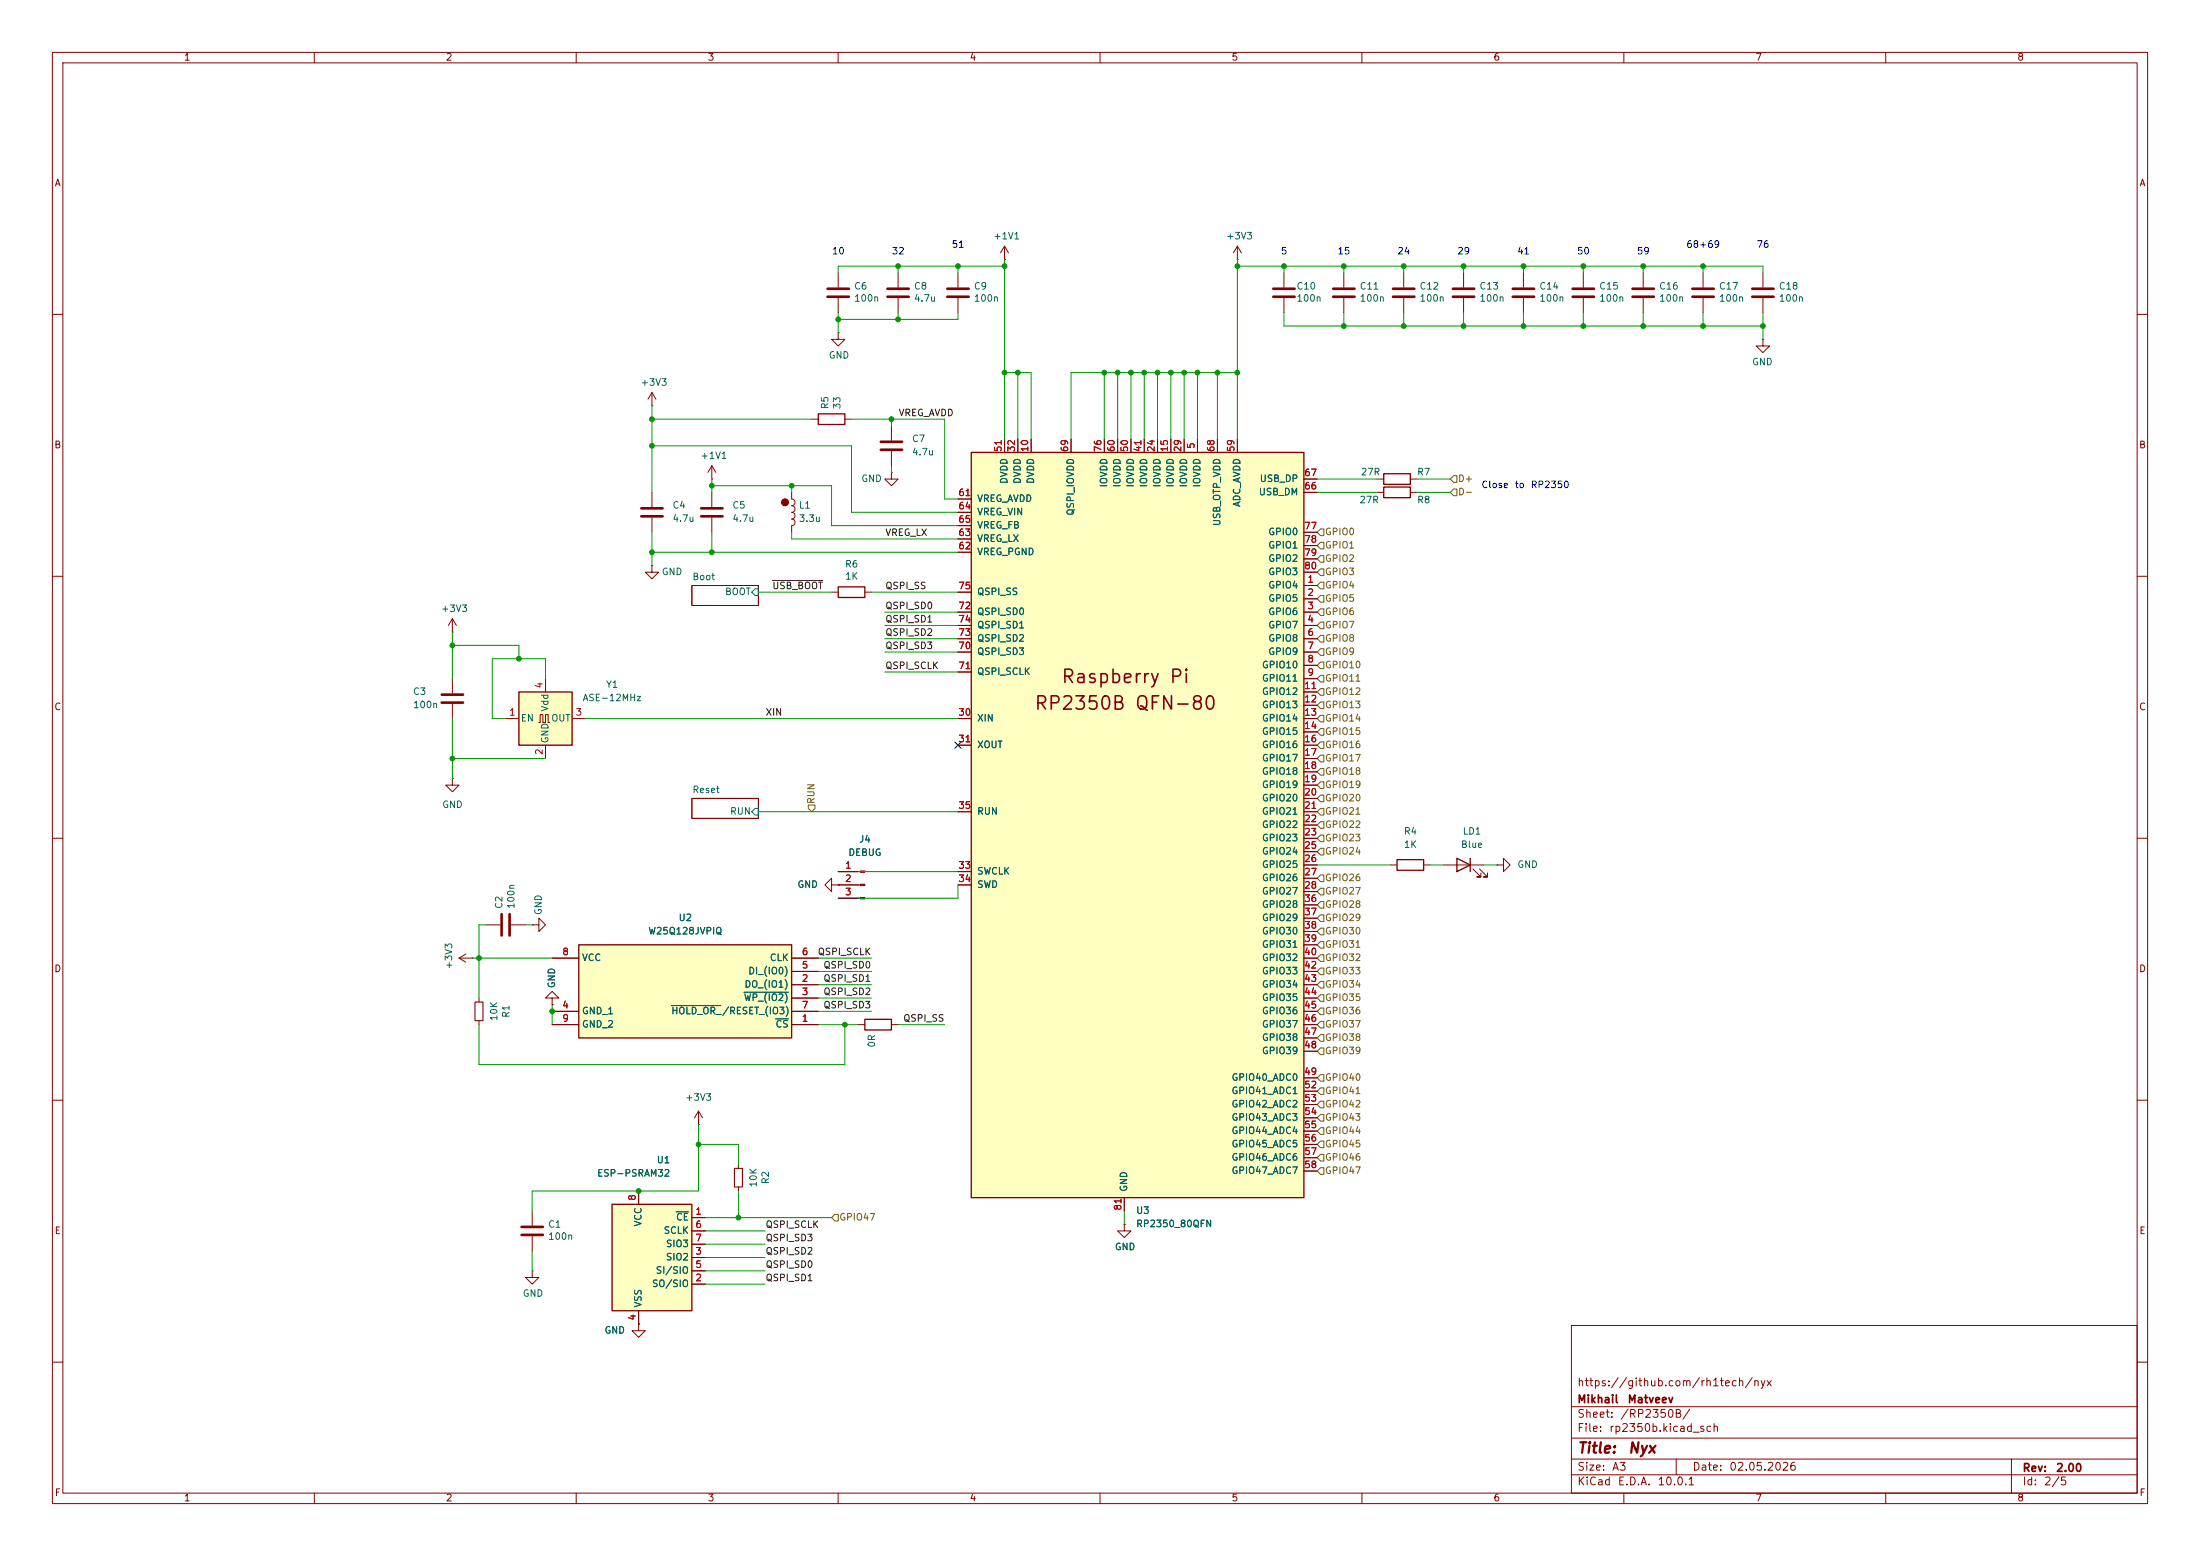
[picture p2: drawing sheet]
<svg xmlns="http://www.w3.org/2000/svg" width="420mm" height="297mm" viewBox="0 0 420 297" stroke-linecap="round" stroke-linejoin="round" font-family="sans-serif">
<g fill="none" stroke="#840000" stroke-width=".19">
<path d="M10 10h400v277h-400zM12 12h396v273h-396zM60 10v2M110 10v2M160 10v2M210 10v2M260 10v2M310 10v2M360 10v2M236.2 49.5h.1M236.2 47l-.7 1.3M236.2 47l.8 1.3"/>
<path d="M236.2 47v2.5M290.8 52.1v2.8M290.8 56.9v2.8M10 60h2M160 63.5v1.3h1.3l-1.3 1.2-1.3-1.2h1.3M160 63.5h.1M408 60h2M262.9 94h1.3M262.9 91.4h1.3M269.2 94h1.3M269.2 91.4h1.3M10 110h2"/>
<path d="M132.1 111.8h12.7v3.8h-12.7zM408 110h2M10 160h2M132.1 152.4h12.7v3.8h-12.7zM408 160h2M158.7 168.9v-1.3l-1.2 1.3 1.2 1.3v-1.3h1.3M160 168.9h.1M160 166.4h4.2M160 168.9h4.2M160 171.5h4.2M265.4 165.1h1.3M271.8 165.1h1.2"/>
<path d="M91.4 190.5v.8M91.4 194.8v.8M163.8 195.6h1.3M170.2 195.6h1.2M10 210h2M408 210h2M214.6 233.7v1.2h1.3l-1.3 1.3-1.2-1.3h1.2M214.6 233.7h.1M300 253h108v32h-108zM10 260h2M300 278.5h108M300 274.5h108"/>
<path d="M300 268.5h108M320 278.5v3M384 278.5v6.5M408 260h2M60 285v2M110 285v2M160 285v2M210 285v2M260 285v2M300 281.5h108M310 285v2M360 285v2"/>
</g>
<g fill="#840000" stroke="#840000" stroke-width=".19">
<path d="M164.2 166.2h.9v.3h-.9z"/>
<path d="M164.2 168.8h.9v.2h-.9z"/>
<path d="M164.2 171.3h.9v.3h-.9z"/>
<circle cx="149.9" cy="95.9" r=".63"/>
</g>
<path d="M144.1 112.4h.7v1.3h-.7l-.6-.7zM144.1 154.3h.7v1.3h-.7l-.6-.7z" fill="none" stroke="#006464" stroke-width=".19"/>
<path d="M90.7 191.3h1.5v3.5h-1.5z" fill="none" stroke="#840000" stroke-width=".2"/>
<path d="M264.2 93h5v2h-5zM264.2 90.4h5v2.1h-5zM266.7 164.1h5.1v2h-5.1zM165.1 194.6h5.1v2h-5.1z" fill="none" stroke="#840000" stroke-width=".25"/>
<path d="M288.8 55.1h4.1M288.8 56.6h4.1" fill="none" stroke="#840000" stroke-width=".51"/>
<path d="M185.4 86.4h63.5v142.2h-63.5z" fill="#ffffc2"/>
<path d="M156.2 79h5.1v2h-5.1zM185.4 86.4h63.5v142.2h-63.5z" fill="none" stroke="#840000" stroke-width=".25"/>
<g fill="none" stroke="#840000" stroke-width=".19">
<path d="M160 52.1v2.8M160 56.9v2.8M171.4 52.1v2.8M171.4 56.9v2.8M256.5 52.1v2.8M256.5 56.9v2.8M279.4 52.1v2.8M279.4 56.9v2.8M302.3 52.1v2.8M302.3 56.9v2.8M313.7 52.1v2.8M313.7 56.9v2.8"/>
<path d="M325.1 52.1v2.8M325.1 56.9v2.8M124.5 77.5h.1M124.5 74.9l-.8 1.3M124.5 74.9l.7 1.3M124.5 74.9v2.6M124.5 94v2.8M124.5 98.8v2.8M135.9 91.4h.1M135.9 88.9l-.8 1.3M135.9 88.9l.8 1.3M135.9 88.9v2.5"/>
<path d="M135.9 94v2.8M135.9 98.8v2.8M151.1 94v1.3a.64 .64 0 0 1 .7 .6 .64 .64 0 0 1-.7 .6M151.1 96.5a.64 .64 0 0 1 .7 .7 .64 .64 0 0 1-.7 .6 .64 .64 0 0 1 .7 .6 .64 .64 0 0 1-.7 .7 .64 .64 0 0 1 .7 .6 .64 .64 0 0 1-.7 .6v1.3M154.9 80h1.3M161.3 80h1.3M170.2 90.2v1.2h1.2l-1.2 1.3-1.3-1.3h1.3M170.2 90.2h.1M170.2 81.3v2.8M170.2 86.1v2.8M182.9 95.3h2.5M182.9 97.8h2.5"/>
<path d="M191.8 83.8v2.6M194.3 83.8v2.6M196.8 83.8v2.6M204.5 83.8v2.6M210.8 83.8v2.6M213.4 83.8v2.6M215.9 83.8v2.6M218.4 83.8v2.6M221 83.8v2.6M223.5 83.8v2.6M226.1 83.8v2.6M228.6 83.8v2.6"/>
<path d="M232.4 83.8v2.6M236.2 83.8v2.6M248.9 94h2.6M248.9 91.4h2.6M86.4 118.1v2.6M86.4 118.1l-.8 1.3M86.4 118.1l.7 1.3M182.9 116.8h2.5M182.9 119.4h2.5M182.9 105.4h2.5M182.9 102.9h2.5M182.9 100.3h2.5"/>
<path d="M182.9 113h2.5M248.9 111.8h2.6M248.9 114.3h2.6M248.9 116.8h2.6M248.9 119.4h2.6M248.9 101.6h2.6M248.9 104.1h2.6M248.9 106.7h2.6M248.9 109.2h2.6M86.4 120.7h.1M86.4 129.5v2.8M86.4 134.4v2.8"/>
<path d="M182.9 121.9h2.5M182.9 124.5h2.5M182.9 137.2h2.5M182.9 128.3h2.5M248.9 121.9h2.6M248.9 124.5h2.6M248.9 127h2.6M248.9 129.5h2.6M248.9 132.1h2.6M248.9 134.6h2.6M248.9 137.2h2.6M248.9 139.7h2.6"/>
<path d="M86.4 148.6v1.3h1.2l-1.2 1.2-1.3-1.2h1.3M86.4 148.6h.1M182.9 142.2h2.5M182.9 154.9h2.5M248.9 142.2h2.6M248.9 144.8h2.6M248.9 147.3h2.6M248.9 149.9h2.6M248.9 152.4h2.6M248.9 154.9h2.6M248.9 157.5h2.6M92.7 176.5h2.8"/>
<path d="M97.5 176.5h2.8M101.6 176.5h1.3v-1.2l1.2 1.2-1.2 1.3v-1.3M101.6 176.5h.1M182.9 166.4h2.5M182.9 168.9h2.5M248.9 160h2.6M248.9 162.6h2.6M248.9 165.1h2.6M248.9 167.6h2.6M248.9 170.2h2.6M248.9 172.7h2.6M248.9 175.3h2.6"/>
<path d="M248.9 177.8h2.6M105.4 190.5h1.3l-1.3-1.3-1.3 1.3h1.3v1.3M105.4 191.8h.1M248.9 180.3h2.6M248.9 182.9h2.6M248.9 185.4h2.6M248.9 188h2.6M248.9 190.5h2.6M248.9 193h2.6M248.9 195.6h2.6M248.9 198.1h2.6M248.9 200.7h2.6"/>
<path d="M248.9 205.7h2.6M248.9 208.3h2.6M248.9 210.8h2.6M248.9 213.4h2.6M248.9 215.9h2.6M248.9 218.4h2.6M214.6 228.6v2.5M248.9 221h2.6M248.9 223.5h2.6"/>
</g>
<g fill="none" stroke="#840000" stroke-width=".51">
<path d="M158 55.1h4.1M158 56.6h4.1M169.4 55.1h4.1M169.4 56.6h4.1M254.5 55.1h4.1M254.5 56.6h4.1M277.4 55.1h4M277.4 56.6h4M300.2 55.1h4.1M300.2 56.6h4.1M311.7 55.1h4M311.7 56.6h4"/>
<path d="M323.1 55.1h4.1M323.1 56.6h4.1M122.4 97h4.1M122.4 98.6h4.1M133.9 97h4M133.9 98.6h4M168.1 84.3h4.1M168.1 85.9h4.1M84.3 132.6h4.1M84.3 134.1h4.1M95.8 174.5v4.1M97.3 174.5v4.1"/>
</g>
<path d="M99.1 132.1h10.1v10.1h-10.1z" fill="#ffffc2"/>
<path d="M160 112h5.1v2h-5.1zM99.1 132.1h10.1v10.1h-10.1zM278.1 163.8l2.6 1.3-2.6 1.3zM280.7 163.8v2.6" fill="none" stroke="#840000" stroke-width=".25"/>
<g fill="none" stroke="#840000" stroke-width=".19">
<path d="M191.8 49.5h.1M191.8 47l-.8 1.3M191.8 47l.7 1.3M191.8 47v2.5M336.5 52.1v2.8M336.5 56.9v2.8M336.5 64.8v1.2h-1.2l1.2 1.3 1.3-1.3h-1.3M336.5 64.8h.1M124.5 108v1.2h-1.3l1.3 1.3 1.2-1.3h-1.2M124.5 108h.1M158.7 113h1.3M165.1 113h1.3"/>
<path d="M96.5 137.2h2.6M102.9 137.9h.2v-1.5h.5v1.5h.5v-1.5h.5v1.5h.3M104.1 129.5v2.6M109.2 137.2h2.6M104.1 142.2v2.6M275.6 165.1h7.6M281.2 165.9l1.5 1.5h-.8h.8v-.8M282.4 165.9l1.6 1.5h-.8h.8v-.8M87.6 182.9l1.3 .7M87.6 182.9h2.6M88.9 182.1l-1.3 .8M90.2 182.9h.1"/>
<path d="M101.6 231.1v2.8M101.6 236v2.8M101.6 242.6v1.2h1.3l-1.3 1.3-1.3-1.3h1.3M101.6 242.6h.1M121.9 252.7v1.3h1.3l-1.3 1.3-1.3-1.3h1.3M121.9 252.7h.1"/>
</g>
<path d="M334.5 55.1h4.1M334.5 56.6h4.1M99.6 234.2h4M99.6 235.7h4" fill="none" stroke="#840000" stroke-width=".51"/>
<path d="M116.8 229.9h15.3v20.3h-15.3z" fill="#ffffc2"/>
<path d="M116.8 229.9h15.3v20.3h-15.3z" fill="none" stroke="#840000" stroke-width=".25"/>
<path d="M121.9 227.3v2.6M132.1 232.4h2.5M132.1 234.9h2.5M132.1 237.5h2.5M121.9 250.2v2.5M132.1 245.1h2.5M132.1 240h2.5M132.1 242.6h2.5" fill="none" stroke="#840000" stroke-width=".19"/>
<path d="M129.1 231.3h2.3" fill="none" stroke="#006464" stroke-width=".19"/>
<path d="M110.5 180.3h40.6v17.8h-40.6z" fill="#ffffc2"/>
<path d="M110.5 180.3h40.6v17.8h-40.6z" fill="none" stroke="#840000" stroke-width=".25"/>
<g fill="none" stroke="#840000" stroke-width=".19">
<path d="M182.9 52.1v2.8M182.9 56.9v2.8M245.1 52.1v2.8M245.1 56.9v2.8M268 52.1v2.8M268 56.9v2.8M182.9 95.3h2.5M182.9 97.8h2.5M191.8 83.8v2.6M194.3 83.8v2.6M196.8 83.8v2.6M204.5 83.8v2.6"/>
<path d="M210.8 83.8v2.6M213.4 83.8v2.6M215.9 83.8v2.6M218.4 83.8v2.6M221 83.8v2.6M223.5 83.8v2.6M226.1 83.8v2.6M228.6 83.8v2.6M232.4 83.8v2.6M236.2 83.8v2.6M248.9 94h2.6M248.9 91.4h2.6"/>
<path d="M182.9 116.8h2.5M182.9 119.4h2.5M182.9 105.4h2.5M182.9 102.9h2.5M182.9 100.3h2.5M182.9 113h2.5M248.9 111.8h2.6M248.9 114.3h2.6M248.9 116.8h2.6M248.9 119.4h2.6M248.9 101.6h2.6M248.9 104.1h2.6"/>
<path d="M248.9 106.7h2.6M248.9 109.2h2.6M182.9 121.9h2.5M182.9 124.5h2.5M182.9 137.2h2.5M182.9 128.3h2.5M248.9 121.9h2.6M248.9 124.5h2.6M248.9 127h2.6M248.9 129.5h2.6M248.9 132.1h2.6M248.9 134.6h2.6"/>
<path d="M248.9 137.2h2.6M248.9 139.7h2.6M182.9 142.2h2.5M182.9 154.9h2.5M248.9 142.2h2.6M248.9 144.8h2.6M248.9 147.3h2.6M248.9 149.9h2.6M248.9 152.4h2.6M248.9 154.9h2.6M248.9 157.5h2.6M160 168.9h.1"/>
<path d="M160 166.4h3.8M160 168.9h3.8M160 171.5h3.8M182.9 166.4h2.5M182.9 168.9h2.5M248.9 160h2.6M248.9 162.6h2.6M248.9 165.1h2.6M248.9 167.6h2.6M248.9 170.2h2.6M248.9 172.7h2.6M248.9 175.3h2.6"/>
<path d="M248.9 177.8h2.6M285.7 165.1h1.3v1.3l1.3-1.3-1.3-1.3v1.3M285.7 165.1h.1M105.4 191.8h.1M105.4 195.6h5.1M105.4 193h5.1M105.4 182.9h5.1M151.1 195.6h5.1M151.1 188h5.1M151.1 190.5h5.1M151.1 193h5.1M151.1 185.4h5.1"/>
<path d="M151.1 182.9h5.1M248.9 195.6h2.6M248.9 188h2.6M248.9 190.5h2.6M248.9 193h2.6M248.9 185.4h2.6M248.9 182.9h2.6M248.9 180.3h2.6M248.9 198.1h2.6M133.3 214.6h.1M133.3 212.1l-.7 1.3M133.3 212.1l.8 1.3"/>
<path d="M133.3 212.1v2.5M248.9 200.7h2.6M248.9 205.7h2.6M248.9 208.3h2.6M248.9 210.8h2.6M248.9 213.4h2.6M248.9 215.9h2.6M248.9 218.4h2.6M121.9 227.3v2.6M132.1 232.4h2.5M132.1 234.9h2.5M132.1 237.5h2.5"/>
<path d="M141 222.2v.8M141 226.6v.7M214.6 233.7h.1M214.6 228.6v2.5M248.9 221h2.6M248.9 223.5h2.6M121.9 252.7h.1M121.9 250.2v2.5M132.1 245.1h2.5M132.1 240h2.5M132.1 242.6h2.5"/>
<circle cx="149.9" cy="95.9" r=".63"/>
</g>
<path d="M128.2 191.9h9.4M142 189.4h8.5M148.1 194.5h2.4M129.1 231.3h2.3" fill="none" stroke="#006464" stroke-width=".19"/>
<path d="M180.8 55.1h4.1M180.8 56.6h4.1M243.1 55.1h4M243.1 56.6h4M265.9 55.1h4.1M265.9 56.6h4.1" fill="none" stroke="#840000" stroke-width=".51"/>
<path d="M140.2 223h1.5v3.6h-1.5z" fill="none" stroke="#840000" stroke-width=".2"/>
<g fill="none" stroke="#725600" stroke-width=".19">
<path d="M277.5 90.8h.6v1.3h-.6l-.6-.7zM277.5 93.3h.6v1.3h-.6l-.6-.6zM252.1 106h.6v1.3h-.6l-.6-.6zM252.1 101h.6v1.2h-.6l-.6-.6zM252.1 103.5h.6v1.3h-.6l-.6-.7zM252.1 113.7h.6v1.2h-.6l-.6-.6zM252.1 108.6h.6v1.3h-.6l-.6-.7zM252.1 111.1h.6v1.3h-.6l-.6-.6zM252.1 118.7h.6v1.3h-.6l-.6-.6zM252.1 116.2h.6v1.3h-.6l-.6-.7zM252.1 123.8h.6v1.3h-.6l-.6-.6zM252.1 128.9h.6v1.3h-.6l-.6-.7z"/>
<path d="M252.1 121.3h.6v1.3h-.6l-.6-.7zM252.1 131.4h.6v1.3h-.6l-.6-.6zM252.1 134h.6v1.3h-.6l-.6-.7zM252.1 139.1h.6v1.2h-.6l-.6-.6zM252.1 136.5h.6v1.3h-.6l-.6-.6zM252.1 126.4h.6v1.2h-.6l-.6-.6zM154.3 153.7h1.3v.6l-.7 .6-.6-.6zM252.1 151.8h.6v1.2h-.6l-.6-.6zM252.1 149.2h.6v1.3h-.6l-.6-.6zM252.1 154.3h.6v1.3h-.6l-.6-.7zM252.1 156.8h.6v1.3h-.6l-.6-.6zM252.1 146.7h.6v1.3h-.6l-.6-.7z"/>
<path d="M252.1 144.1h.6v1.3h-.6l-.6-.6zM252.1 141.6h.6v1.3h-.6l-.6-.7zM252.1 159.4h.6v1.3h-.6l-.6-.7zM252.1 161.9h.6v1.3h-.6l-.6-.6zM252.1 167h.6v1.3h-.6l-.6-.7zM252.1 169.5h.6v1.3h-.6l-.6-.6zM252.1 172.1h.6v1.3h-.6l-.6-.7zM252.1 174.6h.6v1.3h-.6l-.6-.6zM252.1 177.2h.6v1.2h-.6l-.6-.6zM252.1 179.7h.6v1.3h-.6l-.6-.7zM252.1 189.9h.6v1.2h-.6l-.6-.6zM252.1 194.9h.6v1.3h-.6l-.6-.6z"/>
<path d="M252.1 192.4h.6v1.3h-.6l-.6-.7zM252.1 187.3h.6v1.3h-.6l-.6-.6zM252.1 197.5h.6v1.3h-.6l-.6-.7zM252.1 182.2h.6v1.3h-.6l-.6-.6zM252.1 184.8h.6v1.3h-.6l-.6-.7zM252.1 200h.6v1.3h-.6l-.6-.6zM252.1 212.7h.6v1.3h-.6l-.6-.6zM252.1 215.3h.6v1.2h-.6l-.6-.6zM252.1 217.8h.6v1.3h-.6l-.6-.7zM252.1 205.1h.6v1.3h-.6l-.6-.7zM252.1 207.6h.6v1.3h-.6l-.6-.6zM252.1 210.2h.6v1.3h-.6l-.6-.7z"/>
<path d="M159.4 231.8h.6v1.2h-.6l-.7-.6zM252.1 222.9h.6v1.3h-.6l-.6-.7zM252.1 220.3h.6v1.3h-.6l-.6-.6z"/>
</g>
<path d="M147.4 110.8h9.7" fill="none" stroke="#0f0f0f" stroke-width=".19"/>
<g fill="none" stroke="#009600" stroke-width=".19">
<path d="M160 59.7v3.8M171.4 50.8v1.3M171.4 59.7v1.3M182.9 50.8v1.3M182.9 59.7v1.3h-22.9M191.8 50.8h-31.8v1.3M191.8 49.5v34.3M236.2 49.5v34.3M236.2 50.8h100.3v1.3M245.1 59.7v2.5h91.4M245.1 50.8v1.3M256.5 50.8v1.3"/>
<path d="M256.5 59.7v2.5M268 50.8v1.3M268 59.7v2.5M279.4 50.8v1.3M279.4 59.7v2.5M290.8 50.8v1.3M290.8 59.7v2.5M302.3 50.8v1.3M302.3 59.7v2.5M313.7 50.8v1.3M313.7 59.7v2.5M325.1 50.8v1.3"/>
<path d="M325.1 59.7v2.5M336.5 59.7v5.1M124.5 77.5v16.5M191.8 71.1h5v12.7M194.3 71.1v12.7M210.8 71.1v12.7M213.4 71.1v12.7M215.9 71.1v12.7M218.4 71.1v12.7M221 71.1v12.7M223.5 71.1v12.7M226.1 71.1v12.7"/>
<path d="M228.6 71.1v12.7M232.4 71.1v12.7M236.2 71.1h-31.7v12.7M124.5 85.1h38.1v12.7h20.3M124.5 80h30.4M135.9 92.7h22.8v7.6h24.2M135.9 91.4v2.6M151.1 92.7v1.3M162.6 80h17.7v15.3h2.6M170.2 80v1.3M170.2 88.9v1.3M251.5 94h11.4"/>
<path d="M251.5 91.4h11.4M270.5 94h6.4M270.5 91.4h6.4M124.5 105.4h58.4M124.5 101.6v6.4M135.9 101.6v3.8M144.8 113h13.9M151.1 101.6v1.3h31.8M166.4 113h16.5M168.9 119.4h14M168.9 116.8h14M86.4 123.2h12.7v2.5"/>
<path d="M86.4 120.7v8.8M86.4 137.2v11.4M104.1 129.5v-3.8h-10.1v11.5h2.5M111.8 137.2h71.1M168.9 128.3h14M168.9 121.9h14M168.9 124.5h14M86.4 144.8h17.7M144.8 154.9h38.1M92.7 176.5h-1.3v14M100.3 176.5h1.3M160 166.4h22.9"/>
<path d="M182.9 168.9v2.6h-22.9M251.5 165.1h13.9M273 165.1h2.6M283.2 165.1h2.5M90.2 182.9h15.2M91.4 195.6v7.6h69.9v-7.6M105.4 191.8v3.8M156.2 182.9h10.2M156.2 185.4h10.2M156.2 190.5h10.2M156.2 188h10.2M156.2 193h10.2"/>
<path d="M156.2 195.6h7.6M171.4 195.6h8.9M133.3 214.6v12.7h-31.7v3.8M133.3 218.4h7.7v3.8M101.6 238.8v3.8M134.6 232.4h24.1M134.6 234.9h11.4M134.6 237.5h11.4M141 227.3v5.1M214.6 231.1v2.6M134.6 240h11.4M134.6 245.1h11.4"/>
<path d="M134.6 242.6h11.4"/>
</g>
<path d="M182.3 141.6l1.2 1.2M183.5 141.6l-1.2 1.2" fill="none" stroke="#000084" stroke-width=".19"/>
<g fill="#009600" stroke="#009600" stroke-width=".19">
<circle cx="268" cy="50.8" r=".46"/>
<circle cx="302.3" cy="50.8" r=".46"/>
<circle cx="290.8" cy="50.8" r=".46"/>
<circle cx="279.4" cy="62.2" r=".46"/>
<circle cx="268" cy="62.2" r=".46"/>
<circle cx="290.8" cy="62.2" r=".46"/>
<circle cx="279.4" cy="50.8" r=".46"/>
<circle cx="171.4" cy="50.8" r=".46"/>
<circle cx="171.4" cy="61" r=".46"/>
<circle cx="191.8" cy="71.1" r=".46"/>
<circle cx="182.9" cy="50.8" r=".46"/>
<circle cx="170.2" cy="80" r=".46"/>
<circle cx="194.3" cy="71.1" r=".46"/>
<circle cx="191.8" cy="50.8" r=".46"/>
<circle cx="160" cy="61" r=".46"/>
<circle cx="256.5" cy="50.8" r=".46"/>
<circle cx="228.6" cy="71.1" r=".46"/>
<circle cx="223.5" cy="71.1" r=".46"/>
<circle cx="226.1" cy="71.1" r=".46"/>
<circle cx="213.4" cy="71.1" r=".46"/>
<circle cx="215.9" cy="71.1" r=".46"/>
<circle cx="218.4" cy="71.1" r=".46"/>
<circle cx="210.8" cy="71.1" r=".46"/>
<circle cx="245.1" cy="50.8" r=".46"/>
<circle cx="236.2" cy="50.8" r=".46"/>
<circle cx="221" cy="71.1" r=".46"/>
<circle cx="236.2" cy="71.1" r=".46"/>
<circle cx="232.4" cy="71.1" r=".46"/>
<circle cx="256.5" cy="62.2" r=".46"/>
<circle cx="325.1" cy="50.8" r=".46"/>
<circle cx="325.1" cy="62.2" r=".46"/>
<circle cx="313.7" cy="50.8" r=".46"/>
<circle cx="313.7" cy="62.2" r=".46"/>
<circle cx="302.3" cy="62.2" r=".46"/>
<circle cx="336.5" cy="62.2" r=".46"/>
<circle cx="133.3" cy="218.4" r=".46"/>
<circle cx="121.9" cy="227.3" r=".46"/>
<circle cx="105.4" cy="193" r=".46"/>
<circle cx="141" cy="232.4" r=".46"/>
<circle cx="91.4" cy="182.9" r=".46"/>
<circle cx="124.5" cy="105.4" r=".46"/>
<circle cx="99.1" cy="125.7" r=".46"/>
<circle cx="86.4" cy="123.2" r=".46"/>
<circle cx="86.4" cy="144.8" r=".46"/>
<circle cx="135.9" cy="105.4" r=".46"/>
<circle cx="151.1" cy="92.7" r=".46"/>
<circle cx="124.5" cy="85.1" r=".46"/>
<circle cx="124.5" cy="80" r=".46"/>
<circle cx="135.9" cy="92.7" r=".46"/>
<circle cx="161.3" cy="195.6" r=".46"/>
</g>
<g font-size="2.5" fill="#840000">
<text x="202.4" y="131">Raspberry Pi</text>
<text x="197.3" y="136.1">RP2350B QFN-80</text>
</g>
<g font-size="2" fill="#840000">
<text x="301" y="277.9">Title:</text>
<text x="310.6" y="277.9">Nyx</text>
</g>
<g font-size="1.5" fill="#840000">
<text x="301" y="268.2">Mikhail</text>
<text x="301" y="265">https://github.com/rh1tech/nyx</text>
<text x="310.6" y="268.2">Matveev</text>
<text x="301" y="273.7">File:</text>
<text x="301" y="271">Sheet:</text>
<text x="307.1" y="273.7">rp2350b.kicad_sch</text>
<text x="309.2" y="271">/RP2350B/</text>
<text x="301" y="281.1">Size:</text>
<text x="307.6" y="281.1">A3</text>
<text x="323" y="281.1">Date:</text>
<text x="330" y="281.1">02.05.2026</text>
<text x="386" y="281.3">Rev:</text>
<text x="392.4" y="281.3">2.00</text>
<text x="301" y="283.9">KiCad</text>
<text x="308.7" y="283.9">E.D.A.</text>
<text x="316.3" y="283.9">10.0.1</text>
<text x="386" y="283.9">Id:</text>
<text x="390.1" y="283.9">2/5</text>
</g>
<g font-size="1.3" fill="#840000">
<text x="35" y="11.9">1</text>
<text x="85" y="11.9">2</text>
<text x="135" y="11.9">3</text>
<text x="185" y="11.9">4</text>
<text x="235" y="11.9">5</text>
<text x="285" y="11.9">6</text>
<text x="335" y="11.9">7</text>
<text x="385" y="11.9">8</text>
<text x="10.3" y="35.9">A</text>
<text x="408.3" y="35.9">A</text>
<text x="10.3" y="85.9">B</text>
<text x="408.2" y="85.9">B</text>
<text x="10.3" y="135.9">C</text>
<text x="408.2" y="135.9">C</text>
<text x="10.3" y="185.9">D</text>
<text x="408.2" y="185.9">D</text>
<text x="10.3" y="235.9">E</text>
<text x="408.3" y="235.9">E</text>
<text x="10.3" y="285.9">F</text>
<text x="35" y="286.9">1</text>
<text x="85" y="286.9">2</text>
<text x="135" y="286.9">3</text>
<text x="185" y="286.9">4</text>
<text x="235" y="286.9">5</text>
<text x="285" y="286.9">6</text>
<text x="335" y="286.9">7</text>
<text x="385" y="286.9">8</text>
<text x="408.3" y="285.9">F</text>
</g>
<g font-size="1.3" fill="#0000c2">
<text x="181.6" y="47.6">51</text>
<text x="321.8" y="47.6">68+69</text>
<text x="335.2" y="47.6">76</text>
<text x="158.7" y="48.9">10</text>
<text x="170.1" y="48.9">32</text>
<text x="244.4" y="48.9">5</text>
<text x="255.2" y="48.9">15</text>
<text x="266.7" y="48.9">24</text>
<text x="278.1" y="48.9">29</text>
<text x="289.5" y="48.9">41</text>
<text x="300.9" y="48.9">50</text>
<text x="312.4" y="48.9">59</text>
<text x="282.7" y="93.5">Close</text>
<text x="289.1" y="93.5">to</text>
<text x="292.1" y="93.5">RP2350</text>
</g>
<g font-size="1.3" fill="#006464">
<text x="189.5" y="46">+1V1</text>
<text x="234" y="46">+3V3</text>
<text x="163" y="55.6">C6</text>
<text x="163" y="57.9">100n</text>
<text x="174.4" y="55.6">C8</text>
<text x="174.4" y="57.9">4.7u</text>
<text x="185.8" y="55.6">C9</text>
<text x="185.8" y="57.9">100n</text>
<text x="247.4" y="57.9">100n</text>
<text x="247.4" y="55.6">C10</text>
<text x="259.5" y="57.9">100n</text>
<text x="259.5" y="55.6">C11</text>
<text x="270.9" y="57.9">100n</text>
<text x="270.9" y="55.6">C12</text>
<text x="282.3" y="57.9">100n</text>
<text x="282.3" y="55.6">C13</text>
<text x="293.8" y="57.9">100n</text>
<text x="293.8" y="55.6">C14</text>
<text x="305.2" y="57.9">100n</text>
<text x="305.2" y="55.6">C15</text>
<text x="316.6" y="57.9">100n</text>
<text x="316.6" y="55.6">C16</text>
<text x="328.1" y="57.9">100n</text>
<text x="328.1" y="55.6">C17</text>
<text x="339.5" y="57.9">100n</text>
<text x="339.5" y="55.6">C18</text>
<text x="158.1" y="68.8">GND</text>
<text x="334.4" y="70">GND</text>
<text x="122.2" y="73.9">+3V3</text>
<text x="158.4" y="78.2" transform="rotate(-90 158.4 78.2)">R5</text>
<text x="160.8" y="78.2" transform="rotate(-90 160.8 78.2)">33</text>
<text x="133.6" y="87.9">+1V1</text>
<text x="174" y="84.7">C7</text>
<text x="174" y="87.2">4.7u</text>
<text x="164.3" y="92.3">GND</text>
<text x="192.6" y="92.5" transform="rotate(-90 192.6 92.5)">DVDD</text>
<text x="195.2" y="92.5" transform="rotate(-90 195.2 92.5)">DVDD</text>
<text x="197.7" y="92.5" transform="rotate(-90 197.7 92.5)">DVDD</text>
<text x="211.7" y="93.1" transform="rotate(-90 211.7 93.1)">IOVDD</text>
<text x="214.2" y="93.1" transform="rotate(-90 214.2 93.1)">IOVDD</text>
<text x="216.8" y="93.1" transform="rotate(-90 216.8 93.1)">IOVDD</text>
<text x="219.3" y="93.1" transform="rotate(-90 219.3 93.1)">IOVDD</text>
<text x="221.8" y="93.1" transform="rotate(-90 221.8 93.1)">IOVDD</text>
<text x="224.4" y="93.1" transform="rotate(-90 224.4 93.1)">IOVDD</text>
<text x="226.9" y="93.1" transform="rotate(-90 226.9 93.1)">IOVDD</text>
<text x="229.5" y="93.1" transform="rotate(-90 229.5 93.1)">IOVDD</text>
<text x="240.2" y="94.8">USB_DM</text>
<text x="240.4" y="92.3">USB_DP</text>
<text x="259.7" y="91">27R</text>
<text x="270.4" y="91">R7</text>
<text x="128.3" y="97.4">C4</text>
<text x="128.3" y="99.9">4.7u</text>
<text x="139.7" y="97.4">C5</text>
<text x="139.7" y="99.9">4.7u</text>
<text x="152.4" y="97.4">L1</text>
<text x="152.4" y="99.9">3.3u</text>
<text x="186.4" y="96.1">VREG_AVDD</text>
<text x="186.4" y="98.7">VREG_VIN</text>
<text x="186.4" y="101.2">VREG_FB</text>
<text x="205.3" y="98.5" transform="rotate(-90 205.3 98.5)">QSPI_IOVDD</text>
<text x="233.3" y="100.5" transform="rotate(-90 233.3 100.5)">USB_OTP_VDD</text>
<text x="237.1" y="96.9" transform="rotate(-90 237.1 96.9)">ADC_AVDD</text>
<text x="259.4" y="96.4">27R</text>
<text x="270.4" y="96.4">R8</text>
<text x="186.4" y="106.3">VREG_PGND</text>
<text x="186.4" y="103.7">VREG_LX</text>
<text x="242" y="102.5">GPIO0</text>
<text x="242" y="105">GPIO1</text>
<text x="242" y="107.5">GPIO2</text>
<text x="126.2" y="110.1">GND</text>
<text x="132.1" y="111">Boot</text>
<text x="138.3" y="113.9">BOOT</text>
<text x="161.2" y="108.6">R6</text>
<text x="161.2" y="110.9">1K</text>
<text x="186.4" y="113.9">QSPI_SS</text>
<text x="242" y="112.6">GPIO4</text>
<text x="242" y="110.1">GPIO3</text>
<text x="84.1" y="117.1">+3V3</text>
<text x="186.4" y="117.7">QSPI_SD0</text>
<text x="242" y="115.2">GPIO5</text>
<text x="242" y="117.7">GPIO6</text>
<text x="186.4" y="125.3">QSPI_SD3</text>
<text x="186.4" y="122.8">QSPI_SD2</text>
<text x="186.4" y="120.2">QSPI_SD1</text>
<text x="242" y="120.2">GPIO7</text>
<text x="242" y="122.8">GPIO8</text>
<text x="242" y="125.3">GPIO9</text>
<text x="115.6" y="131.6">Y1</text>
<text x="186.4" y="129.1">QSPI_SCLK</text>
<text x="240.8" y="127.9">GPIO10</text>
<text x="240.8" y="130.4">GPIO11</text>
<text x="78.7" y="132.9">C3</text>
<text x="78.7" y="135.5">100n</text>
<text x="105" y="135.9" transform="rotate(-90 105 135.9)">Vdd</text>
<text x="111.1" y="134.1">ASE-12MHz</text>
<text x="240.8" y="132.9">GPIO12</text>
<text x="240.8" y="135.5">GPIO13</text>
<text x="99.3" y="138">EN</text>
<text x="105" y="142" transform="rotate(-90 105 142)">GND</text>
<text x="105.1" y="138">OUT</text>
<text x="186.4" y="138">XIN</text>
<text x="186.4" y="143.1">XOUT</text>
<text x="240.8" y="138">GPIO14</text>
<text x="240.8" y="140.6">GPIO15</text>
<text x="240.8" y="143.1">GPIO16</text>
<text x="240.8" y="145.6">GPIO17</text>
<text x="240.8" y="148.2">GPIO18</text>
<text x="84.3" y="154.5">GND</text>
<text x="132.1" y="151.7">Reset</text>
<text x="139.3" y="155.8">RUN</text>
<text x="186.4" y="155.8">RUN</text>
<text x="240.8" y="150.7">GPIO19</text>
<text x="240.8" y="153.3">GPIO20</text>
<text x="240.8" y="155.8">GPIO21</text>
<text x="163.9" y="161.1">J4</text>
<text x="240.8" y="158.3">GPIO22</text>
<text x="240.8" y="160.9">GPIO23</text>
<text x="267.9" y="159.6">R4</text>
<text x="279.1" y="159.6">LD1</text>
<text x="161.9" y="163.7">DEBUG</text>
<text x="186.4" y="167.2">SWCLK</text>
<text x="240.8" y="163.4">GPIO24</text>
<text x="240.8" y="166">GPIO25</text>
<text x="267.9" y="162.2">1K</text>
<text x="278.8" y="162.2">Blue</text>
<text x="289.6" y="166">GND</text>
<text x="96.2" y="173.6" transform="rotate(-90 96.2 173.6)">C2</text>
<text x="98.5" y="173.6" transform="rotate(-90 98.5 173.6)">100n</text>
<text x="152.1" y="169.8">GND</text>
<text x="186.4" y="169.8">SWD</text>
<text x="240.8" y="168.5">GPIO26</text>
<text x="240.8" y="171">GPIO27</text>
<text x="240.8" y="173.6">GPIO28</text>
<text x="103.7" y="174.8" transform="rotate(-90 103.7 174.8)">GND</text>
<text x="123.7" y="178.7">W25Q128JVPIQ</text>
<text x="129.4" y="176.1">U2</text>
<text x="240.8" y="176.1">GPIO29</text>
<text x="240.8" y="178.7">GPIO30</text>
<text x="86.6" y="185.1" transform="rotate(-90 86.6 185.1)">+3V3</text>
<text x="111" y="183.7">VCC</text>
<text x="146.9" y="183.7">CLK</text>
<text x="240.8" y="181.2">GPIO31</text>
<text x="240.8" y="183.7">GPIO32</text>
<text x="106.3" y="188.7" transform="rotate(-90 106.3 188.7)">GND</text>
<text x="141.9" y="191.4">WP_(IO2)</text>
<text x="142" y="188.8">DO_(IO1)</text>
<text x="142.7" y="186.3">DI_(IO0)</text>
<text x="240.8" y="186.3">GPIO33</text>
<text x="240.8" y="188.8">GPIO34</text>
<text x="240.8" y="191.4">GPIO35</text>
<text x="95.2" y="195" transform="rotate(-90 95.2 195)">10K</text>
<text x="97.6" y="194.4" transform="rotate(-90 97.6 194.4)">R1</text>
<text x="111" y="193.9">GND_1</text>
<text x="111" y="196.4">GND_2</text>
<text x="128" y="193.9">HOLD_OR_/RESET_(IO3)</text>
<text x="147.9" y="196.4">CS</text>
<text x="240.8" y="193.9">GPIO36</text>
<text x="240.8" y="196.4">GPIO37</text>
<text x="167.4" y="200.1" transform="rotate(-90 167.4 200.1)">0R</text>
<text x="240.8" y="199">GPIO38</text>
<text x="240.8" y="201.5">GPIO39</text>
<text x="235" y="206.6">GPIO40_ADC0</text>
<text x="235" y="209.1">GPIO41_ADC1</text>
<text x="130.7" y="210.4">+3V3</text>
<text x="235" y="211.7">GPIO42_ADC2</text>
<text x="235" y="214.2">GPIO43_ADC3</text>
<text x="235" y="216.8">GPIO44_ADC4</text>
<text x="235" y="219.3">GPIO45_ADC5</text>
<text x="235" y="221.8">GPIO46_ADC6</text>
<text x="113.9" y="224.9">ESP-PSRAM32</text>
<text x="125.3" y="222.4">U1</text>
<text x="144.8" y="226.7" transform="rotate(-90 144.8 226.7)">10K</text>
<text x="147.1" y="226.1" transform="rotate(-90 147.1 226.1)">R2</text>
<text x="215.5" y="227.6" transform="rotate(-90 215.5 227.6)">GND</text>
<text x="235" y="224.4">GPIO47_ADC7</text>
<text x="128.9" y="233.3">CE</text>
<text x="216.8" y="232">U3</text>
<text x="104.5" y="234.6">C1</text>
<text x="104.5" y="237">100n</text>
<text x="122.8" y="234.2" transform="rotate(-90 122.8 234.2)">VCC</text>
<text x="126.6" y="235.8">SCLK</text>
<text x="127" y="238.4">SIO3</text>
<text x="212.7" y="238.9">GND</text>
<text x="216.8" y="234.5">RP2350_80QFN</text>
<text x="124.4" y="246">SO/SIO</text>
<text x="125.1" y="243.4">SI/SIO</text>
<text x="127" y="240.9">SIO2</text>
<text x="99.7" y="247.8">GND</text>
<text x="122.8" y="249.7" transform="rotate(-90 122.8 249.7)">VSS</text>
<text x="115.3" y="254.9">GND</text>
</g>
<g font-size="1.3" fill="#0f0f0f">
<text x="171.4" y="79.7">VREG_AVDD</text>
<text x="168.9" y="102.6">VREG_LX</text>
<text x="147.3" y="112.8">USB_BOOT</text>
<text x="168.9" y="112.8">QSPI_SS</text>
<text x="168.9" y="116.6">QSPI_SD0</text>
<text x="168.9" y="119.1">QSPI_SD1</text>
<text x="168.9" y="124.2">QSPI_SD3</text>
<text x="168.9" y="121.7">QSPI_SD2</text>
<text x="168.9" y="128">QSPI_SCLK</text>
<text x="146" y="136.9">XIN</text>
<text x="156" y="182.6">QSPI_SCLK</text>
<text x="157.1" y="185.2">QSPI_SD0</text>
<text x="157.1" y="190.2">QSPI_SD2</text>
<text x="157.1" y="187.7">QSPI_SD1</text>
<text x="157.1" y="192.8">QSPI_SD3</text>
<text x="172.3" y="195.3">QSPI_SS</text>
<text x="146" y="234.7">QSPI_SCLK</text>
<text x="146" y="239.8">QSPI_SD2</text>
<text x="146" y="237.2">QSPI_SD3</text>
<text x="146" y="244.8">QSPI_SD1</text>
<text x="146" y="242.3">QSPI_SD0</text>
</g>
<g font-size="1.3" fill="#a90000">
<text x="191.5" y="86.4" transform="rotate(-90 191.5 86.4)">51</text>
<text x="194.1" y="86.4" transform="rotate(-90 194.1 86.4)">32</text>
<text x="196.6" y="86.4" transform="rotate(-90 196.6 86.4)">10</text>
<text x="204.2" y="86.4" transform="rotate(-90 204.2 86.4)">69</text>
<text x="210.6" y="86.4" transform="rotate(-90 210.6 86.4)">76</text>
<text x="213.1" y="86.4" transform="rotate(-90 213.1 86.4)">60</text>
<text x="215.6" y="86.4" transform="rotate(-90 215.6 86.4)">50</text>
<text x="218.2" y="86.4" transform="rotate(-90 218.2 86.4)">41</text>
<text x="220.7" y="86.4" transform="rotate(-90 220.7 86.4)">24</text>
<text x="223.3" y="86.4" transform="rotate(-90 223.3 86.4)">15</text>
<text x="225.8" y="86.4" transform="rotate(-90 225.8 86.4)">29</text>
<text x="228.3" y="85.8" transform="rotate(-90 228.3 85.8)">5</text>
<text x="232.2" y="86.4" transform="rotate(-90 232.2 86.4)">68</text>
<text x="236" y="86.4" transform="rotate(-90 236 86.4)">59</text>
<text x="182.8" y="95">61</text>
<text x="248.9" y="93.7">66</text>
<text x="248.9" y="91.2">67</text>
<text x="182.8" y="97.5">64</text>
<text x="182.8" y="100.1">65</text>
<text x="248.9" y="101.3">77</text>
<text x="182.8" y="105.2">62</text>
<text x="182.8" y="102.6">63</text>
<text x="248.9" y="103.9">78</text>
<text x="248.9" y="106.4">79</text>
<text x="182.8" y="112.8">75</text>
<text x="248.9" y="109">80</text>
<text x="249.5" y="111.5">1</text>
<text x="182.8" y="116.6">72</text>
<text x="182.8" y="119.1">74</text>
<text x="249.5" y="114">2</text>
<text x="249.5" y="116.6">3</text>
<text x="249.5" y="119.1">4</text>
<text x="182.8" y="124.2">70</text>
<text x="182.8" y="121.7">73</text>
<text x="249.5" y="121.7">6</text>
<text x="249.5" y="124.2">7</text>
<text x="103.9" y="131.5" transform="rotate(-90 103.9 131.5)">4</text>
<text x="182.8" y="128">71</text>
<text x="248.9" y="131.8">11</text>
<text x="249.5" y="126.7">8</text>
<text x="249.5" y="129.3">9</text>
<text x="97.1" y="136.9">1</text>
<text x="109.8" y="136.9">3</text>
<text x="182.8" y="136.9">30</text>
<text x="248.9" y="134.4">12</text>
<text x="248.9" y="136.9">13</text>
<text x="182.8" y="142">31</text>
<text x="248.9" y="139.4">14</text>
<text x="248.9" y="142">16</text>
<text x="103.9" y="144.2" transform="rotate(-90 103.9 144.2)">2</text>
<text x="248.9" y="144.5">17</text>
<text x="248.9" y="147.1">18</text>
<text x="248.9" y="149.6">19</text>
<text x="182.8" y="154.7">35</text>
<text x="248.9" y="152.1">20</text>
<text x="248.9" y="154.7">21</text>
<text x="248.9" y="157.2">22</text>
<text x="248.9" y="159.8">23</text>
<text x="161.2" y="166.1">1</text>
<text x="182.8" y="166.1">33</text>
<text x="248.9" y="162.3">25</text>
<text x="248.9" y="164.8">26</text>
<text x="248.9" y="167.4">27</text>
<text x="161.2" y="168.7">2</text>
<text x="161.2" y="171.2">3</text>
<text x="182.8" y="168.7">34</text>
<text x="248.9" y="169.9">28</text>
<text x="248.9" y="172.5">36</text>
<text x="248.9" y="175">37</text>
<text x="248.9" y="177.5">38</text>
<text x="107.2" y="182.6">8</text>
<text x="153" y="185.2">5</text>
<text x="153" y="182.6">6</text>
<text x="248.9" y="180.1">39</text>
<text x="248.9" y="182.6">40</text>
<text x="248.9" y="185.2">42</text>
<text x="153" y="187.7">2</text>
<text x="153" y="190.2">3</text>
<text x="248.9" y="187.7">43</text>
<text x="248.9" y="190.2">44</text>
<text x="107.2" y="192.8">4</text>
<text x="107.2" y="195.3">9</text>
<text x="153" y="195.3">1</text>
<text x="153" y="192.8">7</text>
<text x="248.9" y="192.8">45</text>
<text x="248.9" y="195.3">46</text>
<text x="248.9" y="197.9">47</text>
<text x="248.9" y="200.4">48</text>
<text x="248.9" y="205.5">49</text>
<text x="248.9" y="208">52</text>
<text x="248.9" y="210.6">53</text>
<text x="248.9" y="213.1">54</text>
<text x="248.9" y="215.6">55</text>
<text x="248.9" y="218.2">56</text>
<text x="248.9" y="220.7">57</text>
<text x="248.9" y="223.3">58</text>
<text x="121.7" y="229.3" transform="rotate(-90 121.7 229.3)">8</text>
<text x="132.6" y="232.2">1</text>
<text x="214.4" y="231.2" transform="rotate(-90 214.4 231.2)">81</text>
<text x="132.6" y="239.8">3</text>
<text x="132.6" y="234.7">6</text>
<text x="132.6" y="237.2">7</text>
<text x="132.6" y="244.9">2</text>
<text x="132.6" y="242.3">5</text>
<text x="121.7" y="252.2" transform="rotate(-90 121.7 252.2)">4</text>
</g>
<g font-size="1.3" fill="#725600">
<text x="278.2" y="92.3">D+</text>
<text x="278.2" y="94.8">D-</text>
<text x="252.8" y="107.5">GPIO2</text>
<text x="252.8" y="102.5">GPIO0</text>
<text x="252.8" y="105">GPIO1</text>
<text x="252.8" y="110.1">GPIO3</text>
<text x="252.8" y="112.6">GPIO4</text>
<text x="252.8" y="115.2">GPIO5</text>
<text x="252.8" y="117.7">GPIO6</text>
<text x="252.8" y="125.3">GPIO9</text>
<text x="252.8" y="122.8">GPIO8</text>
<text x="252.8" y="120.2">GPIO7</text>
<text x="252.8" y="130.4">GPIO11</text>
<text x="252.8" y="127.9">GPIO10</text>
<text x="252.8" y="132.9">GPIO12</text>
<text x="252.8" y="135.5">GPIO13</text>
<text x="252.8" y="140.6">GPIO15</text>
<text x="252.8" y="143.1">GPIO16</text>
<text x="252.8" y="138">GPIO14</text>
<text x="252.8" y="148.2">GPIO18</text>
<text x="252.8" y="145.6">GPIO17</text>
<text x="155.8" y="153.6" transform="rotate(-90 155.8 153.6)">RUN</text>
<text x="252.8" y="153.3">GPIO20</text>
<text x="252.8" y="150.7">GPIO19</text>
<text x="252.8" y="155.8">GPIO21</text>
<text x="252.8" y="158.3">GPIO22</text>
<text x="252.8" y="160.9">GPIO23</text>
<text x="252.8" y="163.4">GPIO24</text>
<text x="252.8" y="168.5">GPIO26</text>
<text x="252.8" y="171">GPIO27</text>
<text x="252.8" y="173.6">GPIO28</text>
<text x="252.8" y="176.1">GPIO29</text>
<text x="252.8" y="178.7">GPIO30</text>
<text x="252.8" y="183.7">GPIO32</text>
<text x="252.8" y="181.2">GPIO31</text>
<text x="252.8" y="191.4">GPIO35</text>
<text x="252.8" y="188.8">GPIO34</text>
<text x="252.8" y="186.3">GPIO33</text>
<text x="252.8" y="196.4">GPIO37</text>
<text x="252.8" y="193.9">GPIO36</text>
<text x="252.8" y="201.5">GPIO39</text>
<text x="252.8" y="199">GPIO38</text>
<text x="252.8" y="206.6">GPIO40</text>
<text x="252.8" y="209.1">GPIO41</text>
<text x="252.8" y="214.2">GPIO43</text>
<text x="252.8" y="211.7">GPIO42</text>
<text x="252.8" y="216.8">GPIO44</text>
<text x="252.8" y="221.8">GPIO46</text>
<text x="252.8" y="219.3">GPIO45</text>
<text x="252.8" y="224.4">GPIO47</text>
<text x="160.1" y="233.3">GPIO47</text>
</g>
</svg>
